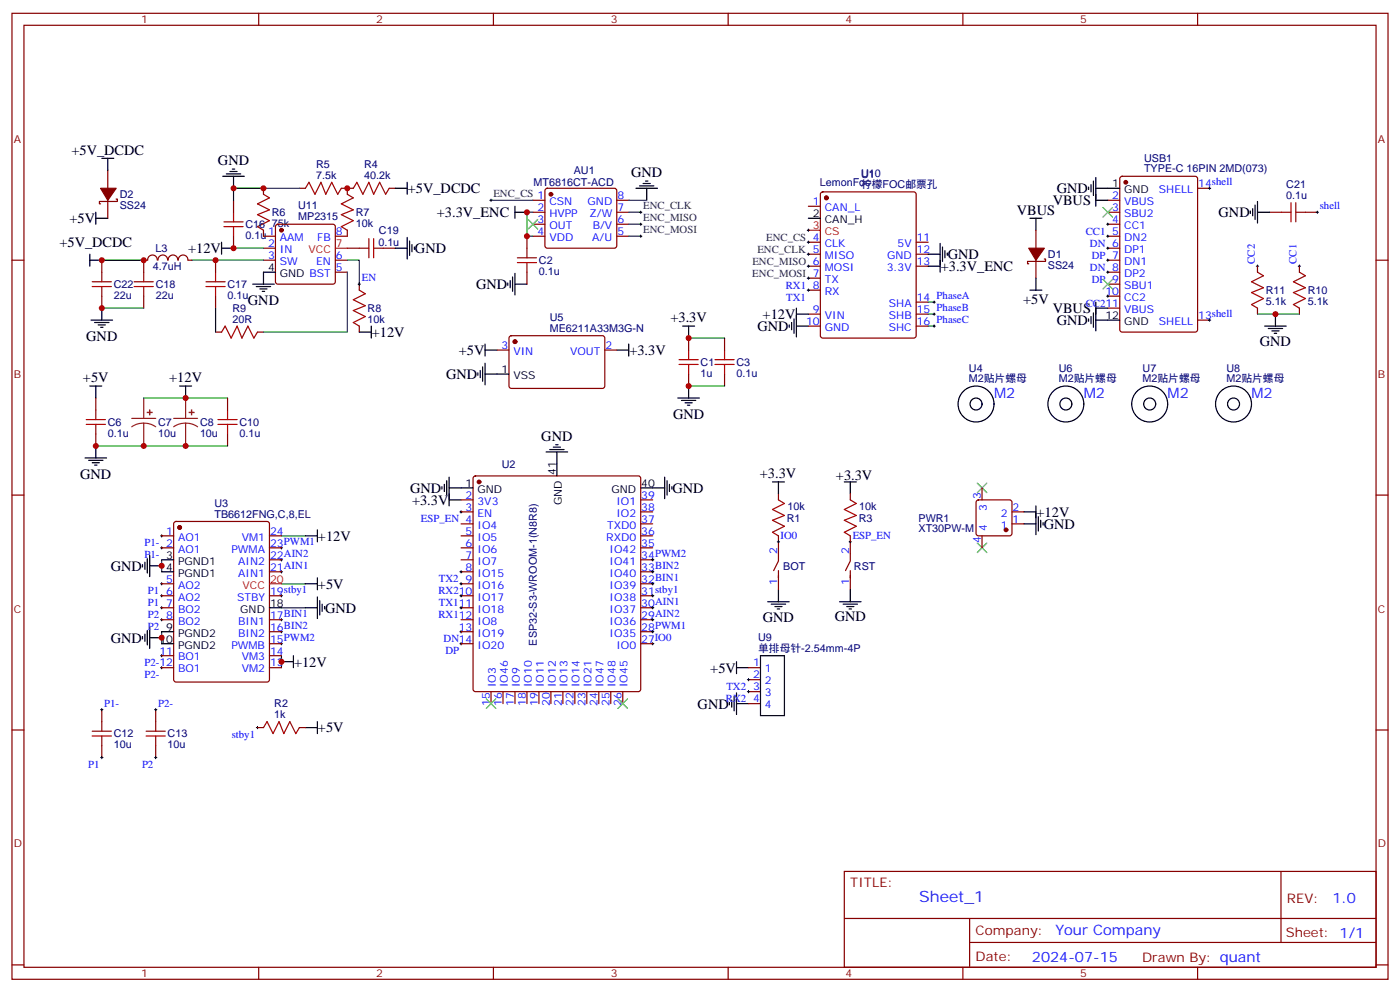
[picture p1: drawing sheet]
<svg xmlns="http://www.w3.org/2000/svg" width="412mm" height="292mm" viewBox="0 0 412 292" stroke-linecap="round" stroke-linejoin="round" font-family="sans-serif">
<g fill="none" stroke="#870000" stroke-width=".35">
<path d="M3.5 3.9h405.4v284.4h-405.4zM7.1 7.4h398.2v277.3h-398.2zM76.2 3.9v3.5M145.3 3.9v3.5M214.5 3.9v3.5M283.6 3.9v3.5M352.8 3.9v3.5M31.7 50.1v5.3M31.7 58.9v5.3M34.2 58.6h.4v.7h-5.3v.7h.3M68.8 58.9v3.6M77.6 55.4v1.8"/>
<path d="M88.2 55.4h1.8M100.5 55.4h3.6M102.3 55.4v1.8M114.7 55.4h1.7M157 58.9h3.5M160.7 55.6l.5-.2h19.8l.5 .2 .2 .5v16.3l-.3 .5-.4 .2h-19.8l-.5-.3-.2-.4v-16.3zM181.7 58.9h3.5M241.9 56.7l.5-.2h26.8l.6 .4 .1 41.9-.5 .7h-27l-.7-.4v-41.9zM326.3 58.9h3.5M330.1 52.1l.5-.2h21.5l.6 .4 .1 44.7-.5 .7-21.7 .1-.7-.5-.1-44.7zM352.8 55.4h3.5M3.5 76.6h3.6"/>
<path d="M30 76.6v3.5M43.4 76.6h-1.1v3.5M46.3 76.6a1.41 1.41 0 0 0-1.4-1.5 1.41 1.41 0 0 0-1.4 1.5M49.4 76.6a1.41 1.41 0 0 0-1.4-1.5 1.41 1.41 0 0 0-1.4 1.5M52.4 76.6a1.41 1.41 0 0 0-1.5-1.5 1.41 1.41 0 0 0-1.4 1.5M52.5 76.6a1.41 1.41 0 0 1 1.4-1.5 1.41 1.41 0 0 1 1.4 1.5h1.1M63.5 76.6v3.5M68.8 69.5v3.6M77.6 76.6h3.5M77.6 67.8v1.7h3.5M77.6 73.1h3.5M81.4 66.2l.4-.2h16.3l.5 .2 .2 .5v16.2l-.3 .5-.4 .2h-16.3l-.5-.2-.2-.5v-16.2z"/>
<path d="M98.8 76.6h3.5M102.3 73.1h3.5M102.3 67.8v1.7h-3.5M112.9 73.1h3.5M155.2 69.5v3.6M157 69.5h3.5M157 62.5h3.5M157 66h3.5M181.7 69.5h3.5M181.7 62.5h3.5M181.7 66h3.5M238.1 60.7h3.6"/>
<path d="M238.1 71.3h3.6M238.1 78.4h3.6M238.1 74.8h3.6M269.9 71.3h3.5M269.9 78.4h3.5M269.9 74.8h3.5M305.2 67.8v5.3M305.2 76.6v5.3M307.6 76.2h.4v.7h-5.3v.7h.3M326.3 76.6h3.5M326.3 73.1h3.5M326.3 69.5h3.5"/>
<path d="M326.3 62.5h3.5M326.3 66h3.5M370.4 78.4v1.7M373.9 62.5h3.6M382.8 78.4v1.7M384.5 62.5h3.6M405.3 76.6h3.6M30 87.2v3.5M42.3 87.2v3.5M63.5 87.2v3.5M63.5 97.8h1.8M75.8 97.8h1.8"/>
<path d="M98.8 80.1h3.5M105.8 83.6v1.8M105.8 96v1.8M150.2 99l.4-.2 27.1 .1 .5 .6-.1 14.4-.7 .4h-27l-.5-.7v-14.1zM155.2 80.1v3.5M202.8 99.5v3.5M213.4 99.5v3.5M238.1 81.9h3.6M238.1 85.4h3.6M238.1 92.5h3.6M238.1 96h3.6M269.9 88.9h3.5"/>
<path d="M269.9 92.5h3.5M269.9 96h3.5M326.3 80.1h3.5M326.3 83.6h3.5M326.3 87.2h3.5M326.3 90.7h3.5M352.8 94.2h3.5M370.4 90.7v1.8M382.8 90.7v1.8M28.2 117.2v3.5M67 117.2v3.5M146.4 103h3.5"/>
<path d="M178.2 103h3.5M202.8 110.1v3.5M213.4 110.1v3.5M28.2 127.7v3.6M67 127.7v3.6M3.5 145.7h3.6M47.6 157.7h3.6M51.4 153.7l.5-.2h26.8l.6 .4 .1 46.2-.5 .6-27 .1-.7-.5v-46.1zM79.4 157.7h3.5M135.8 157.7h3.5M135.8 147.1h3.5M135.8 150.7h3.5"/>
<path d="M135.8 154.2h3.5M139.6 140.3l.5-.2h47.9l.5 .2 .2 .5v62.1l-.2 .5-.5 .2h-47.9l-.5-.2-.3-.5v-62.1zM188.7 157.7h3.6M188.7 147.1h3.6M188.7 150.7h3.6M188.7 154.2h3.6M229.3 157.7v7.4l-1.4 2.9M229.3 145.4v1.7M250.5 157.7v7.4l-1.4 2.9M250.5 145.4v1.7M287.7 147.4l.5-.3h9.2l.5 .3 .2 .4v9.2l-.2 .5-.5 .2h-9.2l-.5-.2-.2-.5v-9.2zM289.3 143.6v3.5"/>
<path d="M289.3 157.7v3.6M298.1 150.7h3.5M298.1 154.2h3.5M405.3 145.7h3.6M47.6 161.3h3.6M47.6 171.8h3.6M47.6 175.4h3.6M47.6 178.9h3.6M79.4 161.3h3.5M79.4 175.4h3.5M79.4 168.3h3.5M79.4 164.8h3.5"/>
<path d="M135.8 161.3h3.5M135.8 171.8h3.5M135.8 175.4h3.5M135.8 178.9h3.5M135.8 168.3h3.5M135.8 164.8h3.5M188.7 161.3h3.6M188.7 171.8h3.6M188.7 175.4h3.6M188.7 178.9h3.6M188.7 168.3h3.6M188.7 164.8h3.6"/>
<path d="M229.3 168v5.6M250.5 168v5.6M47.6 182.4h3.6M47.6 193h3.6M47.6 196.5h3.6M79.4 182.4h3.5M79.4 193h3.5M79.4 196.5h3.5M79.4 189.5h3.5M79.4 185.9h3.5M135.8 182.4h3.5M135.8 189.5h3.5"/>
<path d="M135.8 185.9h3.5M188.7 182.4h3.6M188.7 189.5h3.6M188.7 185.9h3.6M220.5 196.5h3.5M3.5 214.9h3.6M30 208.9v3.5M30 219.5v3.5M45.9 208.9v3.5M45.9 219.5v3.5M75.8 214.2h1.8M88.2 214.2h1.8"/>
<path d="M144.6 203.6v3.5M148.2 203.6v3.5M151.7 203.6v3.5M155.2 203.6v3.5M158.7 203.6v3.5M162.3 203.6v3.5M165.8 203.6v3.5M169.3 203.6v3.5M172.9 203.6v3.5M176.4 203.6v3.5M179.9 203.6v3.5M183.4 203.6v3.5"/>
<path d="M220.5 207.1h3.5M220.5 203.6h3.5M220.5 200.1h3.5M405.3 214.9h3.6M248.7 256.5h156.6v28.2h-156.6zM377.3 256.5v20.9M248.7 270.4h156.5M285.6 277.4h119.6M285.6 270.4v14.1M3.5 284h3.6M76.2 284.7v3.6M145.3 284.7v3.6"/>
<path d="M214.5 284.7v3.6M283.6 284.7v3.6M352.8 284.7v3.6M405.3 284h3.6"/>
</g>
<g fill="#870000" stroke="#870000" stroke-width=".35">
<path d="M303 73.1h4.6l-2.4 3.5z"/>
<path d="M29.6 55.4h4.6l-2.5 3.5z"/>
<circle cx="243.4" cy="58.2" r=".53"/>
<circle cx="52.9" cy="155.3" r=".53"/>
<circle cx="82.9" cy="67.8" r=".53"/>
<circle cx="162.3" cy="57.2" r=".53"/>
<circle cx="151.7" cy="100.6" r=".53"/>
<circle cx="331.6" cy="53.7" r=".53"/>
<circle cx="141.1" cy="141.9" r=".53"/>
<circle cx="296.3" cy="156" r=".53"/>
</g>
<g fill="none" stroke="#000" stroke-width=".35">
<path d="M30 46.6h3.5M31.7 46.6v3.5M65.6 51.9h6.4M66.7 51.2h4.2M67.7 50.5h2.1M68.4 49.8h.7M68.8 51.9v3.5M116.4 55.4h3.5M119.9 53.7v3.5M187.3 55.4h6.4M188.4 54.7h4.2M189.4 54h2.2"/>
<path d="M190.1 53.3h.8M190.5 55.4v3.5M320.7 55.1v.7M321.4 54.4v2.1M322.1 53.3v4.2M322.8 55.4h7M322.8 52.2v8.5M322.8 58.9h3.5M370.4 59.3v6.4M26.5 76.6h3.5M26.5 74.8v3.6M28.2 64.2h3.5"/>
<path d="M28.2 62.5v3.5M65.3 73.1h3.5M65.3 71.3v3.5M116.4 73.1h3.5M119.9 69.9v6.3M120.6 70.9v4.3M121.4 72v2.1M122.1 72.7v.7M151.7 62.5h3.5M151.7 60.7v3.5M238.1 64.2h3.6M273.4 74.8h3.5"/>
<path d="M273.4 78.4h3.5M276.9 71.6v8.5M277.6 72.7v4.2M278.3 73.8v2.1M279 74.5v.7M303.4 64.2h3.5M305.2 64.2v3.6M368.3 62.1v.7M369 61.4v2.1M369.7 60.4v4.2M370.4 62.5h3.5M26.8 94.2h6.4"/>
<path d="M27.9 94.9h4.2M28.9 95.6h2.1M29.6 96.3h.7M30 90.7v3.5M74.4 83.6h6.4M75.5 84.3h4.2M76.6 85.1h2.1M77.3 85.8h.7M81.1 80.1h-3.5v3.5M105.8 97.8h3.6M109.4 96v3.5M149.6 83.3v.7"/>
<path d="M150.3 82.6v2.1M151 81.5v4.3M151.7 83.6h3.5M151.7 80.5v6.3M201.1 96h3.5M202.8 96v3.5M232.5 95.6v.7M233.2 94.9v2.1M233.9 93.9v4.2M234.6 96h3.5M234.6 92.5h3.5M234.6 90.7v8.5"/>
<path d="M303.4 85.4h3.5M305.2 81.9v3.5M320.7 93.9v.7M321.4 93.2v2.1M322.1 92.1v4.2M322.8 94.2h7M322.8 88.9v8.5M322.8 90.7h3.5M372.5 96h6.4M373.6 96.7h4.2M374.6 97.4h2.2M375.4 98.1h.7"/>
<path d="M375.7 92.5v3.5M26.5 113.6h3.5M28.2 113.6v3.6M52.9 113.6h3.5M54.7 113.6v3.6M140.8 109.7v.8M141.5 109v2.2M142.2 108v4.2M142.9 110.1h7M142.9 101.3v3.5M142.9 106.9v6.4M142.9 103h3.5"/>
<path d="M181.7 103h3.5M185.2 101.3v3.5M199.7 117.2h6.3M200.7 117.9h4.3M201.8 118.6h2.1M202.5 119.3h.7M202.8 113.6v3.6M25 134.8h6.4M26.1 135.5h4.2M27.2 136.2h2.1M27.9 136.9h.7M28.2 131.3v3.5"/>
<path d="M160.9 133h6.3M161.9 132.3h4.3M163 131.6h2.1M163.7 130.9h.7M164 133v7.1M90 157.7h3.5M93.5 156v3.5M130.2 143.3v.7M130.9 142.6v2.1M131.6 141.5v4.2M132.3 147.1h3.5M132.3 140.4v8.5"/>
<path d="M132.3 143.6h7M188.7 143.6h7.1M195.8 140.4v6.4M196.5 141.5v4.2M197.2 142.6v2.1M197.9 143.3v.7M227.5 141.9h3.6M229.3 141.9v3.5M248.7 141.9h3.5M250.5 141.9v3.5M301.6 154.2h3.6M301.6 150.7h3.6"/>
<path d="M305.2 148.9v8.5M305.9 152.1v4.2M306.6 153.1v2.2M307.3 153.8v.8M42 166.2v.7M42.7 165.5v2.1M43.4 164.4v4.3M44.1 163.4v6.3M44.1 166.5h3.5M47.6 164.8h3.6M47.6 168.3h3.6M79.4 178.9h3.5"/>
<path d="M90 178.9h3.5M90 171.8h3.5M93.5 170.1v3.5M93.5 175.7v6.4M94.2 176.8v4.2M94.9 177.8v2.2M95.6 178.5v.7M226.1 177.1h6.4M227.2 177.8h4.2M228.2 178.5h2.2M229 179.2h.7M229.3 173.6v3.5"/>
<path d="M247.3 177.1h6.3M248.4 177.8h4.2M249.4 178.5h2.1M250.1 179.2h.7M250.5 173.6v3.5M42 187.4v.7M42.7 186.7v2.1M43.4 185.6v4.2M44.1 187.7h3.5M44.1 184.5v6.4M47.6 185.9h3.6M47.6 189.5h3.6"/>
<path d="M82.9 194.8h3.5M86.4 193v3.5M217 196.5h3.5M217 194.8v3.5M224 193h7.1v17.6h-7.1zM90 214.2h3.5M93.5 212.4v3.5M214.8 206.8v.7M215.5 206.1v2.1M216.3 205v4.2M217 203.9v6.4M217 207.1h3.5"/>
<circle cx="287.5" cy="118.9" r="1.76"/>
<circle cx="287.5" cy="118.9" r="5.3"/>
<circle cx="314" cy="118.9" r="1.76"/>
<circle cx="314" cy="118.9" r="5.3"/>
<circle cx="338.7" cy="118.9" r="1.76"/>
<circle cx="338.7" cy="118.9" r="5.3"/>
<circle cx="363.4" cy="118.9" r="1.76"/>
<circle cx="363.4" cy="118.9" r="5.3"/>
</g>
<path d="M98.8 73.1h3.5M238.1 67.8h3.6M79.4 171.8h3.5" fill="none" stroke="#f00" stroke-width=".35"/>
<g fill="none" stroke="#008700" stroke-width=".35">
<path d="M88.2 55.4h-19.4v3.5M144.6 58.9h12.4M185.2 58.9h5.3M30 76.6h12.3M56.4 76.6h21.2M68.8 73.1h8.8M102.3 76.6h3.5v7M157 62.5h-1.8v7h1.8M185.2 62.5h3.5M185.2 66h3.5M185.2 69.5h3.5M30 90.7h12.3"/>
<path d="M63.5 90.7v7.1M102.3 80.1v17.7h-24.7M202.8 99.5h10.6M273.4 88.9h1.8M273.4 92.5h1.8M273.4 96h1.8M370.4 92.5h12.4M42.3 117.2h24.7M202.8 113.6h10.6M28.2 131.3h38.8M82.9 157.7h7.1M47.6 164.8v3.5"/>
<path d="M82.9 171.8h7.1M82.9 178.9h7.1M47.6 185.9v3.6M82.9 193v3.5"/>
</g>
<g fill="none" stroke="#000" stroke-width=".29">
<path d="M144.3 58.9h.7M144.6 58.6v.7M356 55.4h.7M356.3 55.1v.7M188.4 66h.7M188.4 69.5h.7M188.4 62.5h.7M188.7 62.1v.7M188.7 65.7v.7M188.7 69.2v.7M237.8 71.3h.7M237.8 74.8h.7"/>
<path d="M237.8 78.4h.7M237.8 67.8h.7M238.1 67.4v.7M238.1 70.9v.7M238.1 74.5v.7M238.1 78v.7M326 66h.7M326 69.5h.7M326 73.1h.7M326 76.6h.7M326.3 65.7v.7M326.3 69.2v.7"/>
<path d="M326.3 72.7v.7M326.3 76.2v.7M326.3 79.8v.7M370.1 78.4h.7M370.4 78v.7M382.4 78.4h.7M382.8 78v.7M387.7 62.5h.7M388.1 62.1v.7M105.5 83.6h.7M105.8 83.3v.7M237.8 85.4h.7"/>
<path d="M237.8 81.9h.7M238.1 81.5v.7M238.1 85.1v.7M274.8 88.9h.7M274.8 92.5h.7M274.8 96h.7M275.2 88.6v.7M275.2 92.1v.7M275.2 95.6v.7M326 87.2h.7M326 80.1h.7M326.3 86.8v.7"/>
<path d="M356 94.2h.7M356.3 93.9v.7M47.3 157.7h.7M47.6 157.4v.7M135.5 150.7h.7M135.8 150.3v.7M229 159.5h.7M229.3 159.1v.7M250.1 159.5h.7M250.5 159.1v.7M47.3 175.4h.7M47.3 161.3h.7"/>
<path d="M47.3 171.8h.7M47.3 178.9h.7M47.6 160.9v.7M47.6 171.5v.7M47.6 175v.7M47.6 178.5v.7M82.5 175.4h.8M82.5 161.3h.8M82.5 164.8h.8M82.5 168.3h.8M82.9 160.9v.7M82.9 164.4v.7"/>
<path d="M82.9 168v.7M82.9 175v.7M135.5 175.4h.7M135.5 168.3h.7M135.5 171.8h.7M135.5 178.9h.7M135.8 168v.7M135.8 171.5v.7M135.8 175v.7M135.8 178.5v.7M191.9 175.4h.7M191.9 164.8h.7"/>
<path d="M191.9 168.3h.7M191.9 171.8h.7M191.9 178.9h.7M192.3 164.4v.7M192.3 168v.7M192.3 171.5v.7M192.3 175v.7M192.3 178.5v.7M47.3 182.4h.7M47.3 196.5h.7M47.3 193h.7M47.6 182.1v.7"/>
<path d="M47.6 192.7v.7M47.6 196.2v.7M82.5 189.5h.8M82.5 185.9h.8M82.5 182.4h.8M82.9 182.1v.7M82.9 185.6v.7M82.9 189.1v.7M135.5 189.5h.7M135.5 185.9h.7M135.8 185.6v.7M135.8 189.1v.7"/>
<path d="M191.9 189.5h.7M191.9 185.9h.7M191.9 182.4h.7M192.3 182.1v.7M192.3 185.6v.7M192.3 189.1v.7M220.5 199.7v.7M29.6 208.9h.7M30 208.5v.7M45.5 208.9h.7M45.9 208.5v.7M75.5 214.2h.7"/>
<path d="M75.8 213.8v.7M220.1 200.1h.7M220.1 203.6h.7M220.5 203.2v.7M29.6 223h.7M30 222.6v.7M45.5 223h.7M45.9 222.6v.7"/>
</g>
<g fill="none" stroke="#a10000" stroke-width=".35">
<path d="M77.6 57.2l1.8 1-3.6 1.8 3.6 1.8-3.6 1.4 3.6 1.7-3.6 1.8 1.8 1.1M90 55.4l1-1.7 1.8 3.5 1.7-3.5 1.5 3.5 1.7-3.5 1.8 3.5 1-1.8M102.3 57.2l1.8 1-3.6 1.8 3.6 1.8-3.6 1.4 3.6 1.7-3.6 1.8 1.8 1.1M104.1 55.4l1-1.7 1.8 3.5 1.8-3.5 1.4 3.5 1.7-3.5 1.8 3.5 1.1-1.8M380.3 59.7v5.6M381.7 59.7v5.6M66 66.7h5.6M66 65.3h5.6M68.8 62.5v2.8M68.8 66.7v2.8M105.8 73.1h2.9M108.7 70.2v5.7"/>
<path d="M110.1 73.1h2.8M110.1 70.2v5.7M152.4 77.3h5.6M152.4 75.9h5.6M155.2 73.1v2.8M155.2 77.3v2.8M377.5 62.5h2.8M381.7 62.5h2.8M27.2 84.3h5.6M27.2 82.9h5.6M30 80.1v2.8M30 84.3v2.9"/>
<path d="M39.5 84.3h5.7M39.5 82.9h5.7M42.3 80.1v2.8M42.3 84.3v2.9M60.7 84.3h5.6M60.7 82.9h5.6M63.5 80.1v2.8M63.5 84.3v2.9M65.3 97.8l1-1.8 1.8 3.5 1.7-3.5 1.5 3.5 1.7-3.5 1.8 3.5 1-1.7M105.8 85.4l1.8 1.1-3.5 1.7 3.5 1.8-3.5 1.4 3.5 1.8-3.5 1.7 1.7 1.1M370.4 80.1l1.8 1.1-3.5 1.7 3.5 1.8-3.5 1.4 3.5 1.8-3.5 1.7 1.7 1.1M382.8 80.1l1.7 1.1-3.5 1.7 3.5 1.8-3.5 1.4 3.5 1.8-3.5 1.7 1.8 1.1"/>
<path d="M200 107.3h5.7M200 105.9h5.7M202.8 103v2.9M202.8 107.3v2.8M210.6 107.3h5.7M210.6 105.9h5.7M213.4 103v2.9M213.4 107.3v2.8M25.4 124.9h5.6M25.4 123.5h5.6M28.2 120.7v2.8M28.2 124.9v2.8"/>
<path d="M64.2 124.9h5.6M64.2 123.5h5.6M67 120.7v2.8M67 124.9v2.8M229.3 147.1l1.8 1.1-3.6 1.8 3.6 1.7-3.6 1.4 3.6 1.8-3.6 1.8 1.8 1M250.5 147.1l1.7 1.1-3.5 1.8 3.5 1.7-3.5 1.4 3.5 1.8-3.5 1.8 1.8 1M27.2 216.6h5.6M27.2 215.2h5.6M30 212.4v2.8M30 216.6v2.9M43 216.6h5.7M43 215.2h5.7"/>
<path d="M45.9 212.4v2.8M45.9 216.6v2.9M77.6 214.2l1.1-1.8 1.7 3.5 1.8-3.5 1.4 3.5 1.8-3.5 1.7 3.5 1.1-1.7"/>
</g>
<path d="M42.3 117.2v6M54.7 117.2v6M38.8 123.2h7.1M42.3 124.6l-1.8 .2-1.7 .8M42.3 124.6l1.9 .2 1.7 .8M42.3 124.6v6.7M51.2 123.2h7M54.7 124.6l-1.9 .2-1.6 .8M54.7 124.6l1.8 .2 1.7 .8M54.7 124.6v6.7" fill="none" stroke="#8c2424" stroke-width=".35"/>
<g fill="#8c2424" stroke="#8c2424" stroke-width=".35">
<path d="M55.7 121.4h1.4z"/>
<path d="M56.4 120.7v1.4z"/>
<path d="M43.4 121.4h1.4z"/>
<path d="M44.1 120.7v1.4z"/>
</g>
<g fill="none" stroke="#3c3" stroke-width=".35">
<path d="M155.6 64.6l2.8 2.8M158.4 64.6l-2.8 2.8M324.9 61.1l2.8 2.8M327.7 61.1l-2.8 2.8M324.9 82.2l2.8 2.9M327.7 82.2l-2.8 2.9M287.9 142.2l2.8 2.8M287.9 159.8l2.8 2.9M290.7 142.2l-2.8 2.8M290.7 159.8l-2.8 2.9M143.2 205.7l2.8 2.8M146 205.7l-2.8 2.8"/>
<path d="M182 205.7l2.9 2.8M184.9 205.7l-2.9 2.8"/>
</g>
<g fill="#c00">
<circle cx="82.9" cy="194.8" r=".88"/>
<circle cx="47.6" cy="187.7" r=".88"/>
<circle cx="47.6" cy="166.5" r=".88"/>
<circle cx="68.8" cy="73.1" r=".88"/>
<circle cx="63.5" cy="76.6" r=".88"/>
<circle cx="102.3" cy="55.4" r=".88"/>
<circle cx="42.3" cy="76.6" r=".88"/>
<circle cx="30" cy="76.6" r=".88"/>
<circle cx="30" cy="90.7" r=".88"/>
<circle cx="77.6" cy="55.4" r=".88"/>
<circle cx="68.8" cy="55.4" r=".88"/>
<circle cx="54.7" cy="131.3" r=".88"/>
<circle cx="54.7" cy="117.2" r=".88"/>
<circle cx="28.2" cy="131.3" r=".88"/>
<circle cx="155.2" cy="62.5" r=".88"/>
<circle cx="155.2" cy="69.5" r=".88"/>
<circle cx="202.8" cy="99.5" r=".88"/>
<circle cx="202.8" cy="113.6" r=".88"/>
<circle cx="42.3" cy="131.3" r=".88"/>
<circle cx="375.7" cy="92.5" r=".88"/>
</g>
<text font-size="4.6" fill="#00f" x="270.8" y="265.5">Sheet_1</text>
<g font-size="4.2">
<text x="21" y="45.5">+5V_DCDC</text>
<text x="64.2" y="48.7">GND</text>
<text x="185.9" y="52.2">GND</text>
<text x="120.1" y="56.8">+5V_DCDC</text>
<text x="311.3" y="56.8">GND</text>
<text x="20.5" y="65.7">+5V</text>
<text x="128.7" y="63.9">+3.3V_ENC</text>
<text x="299.5" y="63.1">VBUS</text>
<text x="310.1" y="60.4">VBUS</text>
<text x="359" y="63.9">GND</text>
<text x="17.5" y="72.7">+5V_DCDC</text>
<text x="55.4" y="74.5">+12V</text>
<text x="122.2" y="74.5">GND</text>
<text x="279.2" y="76.3">GND</text>
<text x="277.1" y="79.8">+3.3V_ENC</text>
<text x="73" y="89.7">GND</text>
<text x="140.2" y="85.1">GND</text>
<text x="301.4" y="89.4">+5V</text>
<text x="197.5" y="94.9">+3.3V</text>
<text x="224.6" y="93.9">+12V</text>
<text x="310.1" y="92.1">VBUS</text>
<text x="311.3" y="95.6">GND</text>
<text x="25.4" y="100.3">GND</text>
<text x="109.5" y="99.2">+12V</text>
<text x="223.1" y="97.4">GND</text>
<text x="371.1" y="102">GND</text>
<text x="135.1" y="104.5">+5V</text>
<text x="185.4" y="104.5">+3.3V</text>
<text x="24.4" y="112.6">+5V</text>
<text x="49.8" y="112.5">+12V</text>
<text x="131.4" y="111.5">GND</text>
<text x="198.3" y="123.3">GND</text>
<text x="159.5" y="129.8">GND</text>
<text x="23.6" y="140.9">GND</text>
<text x="223.8" y="140.7">+3.3V</text>
<text x="246.2" y="141.1">+3.3V</text>
<text x="120.8" y="145.1">GND</text>
<text x="121.4" y="148.6">+3.3V</text>
<text x="198.1" y="145.1">GND</text>
<text x="305.3" y="152.1">+12V</text>
<text x="307.4" y="155.6">GND</text>
<text x="93.7" y="159.2">+12V</text>
<text x="32.6" y="168">GND</text>
<text x="93.7" y="173.3">+5V</text>
<text x="95.8" y="180.3">GND</text>
<text x="224.7" y="183.2">GND</text>
<text x="245.9" y="182.8">GND</text>
<text x="32.6" y="189.1">GND</text>
<text x="86.6" y="196.2">+12V</text>
<text x="209.2" y="198">+5V</text>
<text x="205.5" y="208.6">GND</text>
<text x="93.7" y="215.6">+5V</text>
</g>
<g font-size="4.2" fill="#00f">
<text x="292.8" y="117.2">M2</text>
<text x="319.3" y="117.2">M2</text>
<text x="344" y="117.2">M2</text>
<text x="368.7" y="117.2">M2</text>
<text x="392.5" y="265.8">1.0</text>
<text x="310.9" y="275.3">Your Company</text>
<text x="304" y="283.1">2024-07-15</text>
</g>
<g font-size="3.9" fill="#800">
<text x="250.5" y="261.1">TITLE:</text>
<text x="379.1" y="265.8">REV:</text>
<text x="287.4" y="275.3">Company:</text>
<text x="378.7" y="275.9">Sheet: 1/1</text>
<text x="287.4" y="283">Date:</text>
<text x="336.4" y="283.1">Drawn By: quant</text>
</g>
<g font-size="3.2" fill="#800">
<text x="41.6" y="6.9">1</text>
<text x="110.8" y="6.9">2</text>
<text x="179.9" y="6.9">3</text>
<text x="249.1" y="6.9">4</text>
<text x="318.2" y="6.9">5</text>
<text x="4.1" y="42">A</text>
<text x="405.9" y="42">A</text>
<text x="4.1" y="111.2">B</text>
<text x="405.9" y="111.2">B</text>
<text x="4.1" y="180.3">C</text>
<text x="405.9" y="180.3">C</text>
<text x="4.1" y="249.4">D</text>
<text x="405.9" y="249.4">D</text>
<text x="41.6" y="287.7">1</text>
<text x="110.8" y="287.7">2</text>
<text x="179.9" y="287.7">3</text>
<text x="249.1" y="287.7">4</text>
<text x="318.2" y="287.7">5</text>
</g>
<g font-size="3.2" fill="#000080">
<text x="337" y="47.6">USB1</text>
<text x="93.1" y="52.6">7.5k</text>
<text x="93.1" y="49.4">R5</text>
<text x="107.3" y="52.6">40.2k</text>
<text x="107.3" y="49.4">R4</text>
<text x="169" y="51.2">AU1</text>
<text x="253.6" y="52.3">U1</text>
<text x="253.7" y="52.2">U10</text>
<text x="337" y="50.7">TYPE-C 16PIN 2MD(073)</text>
<text x="35.3" y="58.4">D2</text>
<text x="157.2" y="54.8">MT6816CT-ACD</text>
<text x="241.5" y="54.8">LemonFoc</text>
<text x="253.6" y="55.4">柠檬FOC邮票孔</text>
<text x="378.9" y="58.6">0.1u</text>
<text x="378.9" y="55.5">C21</text>
<text x="35.3" y="61.5">SS24</text>
<text x="80.1" y="63.6">R6</text>
<text x="87.8" y="64.9">MP2315</text>
<text x="87.8" y="61.6">U11</text>
<text x="104.8" y="63.6">R7</text>
<text x="72.3" y="70.3">0.1u</text>
<text x="72.3" y="67.1">C16</text>
<text x="80.1" y="66.8">75k</text>
<text x="104.8" y="66.8">10k</text>
<text x="111.6" y="68.9">C19</text>
<text x="45.8" y="74.2">L3</text>
<text x="111.4" y="72.4">0.1u</text>
<text x="158.8" y="77.7">C2</text>
<text x="308.7" y="76">D1</text>
<text x="45" y="79.5">4.7uH</text>
<text x="158.7" y="80.9">0.1u</text>
<text x="308.7" y="79.1">SS24</text>
<text x="33.5" y="87.9">22u</text>
<text x="33.5" y="84.8">C22</text>
<text x="45.9" y="87.9">22u</text>
<text x="45.9" y="84.8">C18</text>
<text x="67" y="88">0.1u</text>
<text x="67" y="84.8">C17</text>
<text x="372.9" y="89.7">5.1k</text>
<text x="372.9" y="86.6">R11</text>
<text x="385.2" y="89.7">5.1k</text>
<text x="385.2" y="86.6">R10</text>
<text x="68.5" y="94.9">20R</text>
<text x="68.5" y="91.7">R9</text>
<text x="108.3" y="95">10k</text>
<text x="108.3" y="91.8">R8</text>
<text x="161.9" y="94.5">U5</text>
<text x="161.9" y="97.8">ME6211A33M3G-N</text>
<text x="206.4" y="107.7">C1</text>
<text x="217" y="107.7">C3</text>
<text x="206.4" y="110.9">1u</text>
<text x="217" y="110.9">0.1u</text>
<text x="285.4" y="112.6">M2贴片螺母</text>
<text x="285.4" y="109.4">U4</text>
<text x="311.9" y="112.6">M2贴片螺母</text>
<text x="311.9" y="109.4">U6</text>
<text x="336.6" y="112.6">M2贴片螺母</text>
<text x="336.6" y="109.4">U7</text>
<text x="361.3" y="112.6">M2贴片螺母</text>
<text x="361.3" y="109.4">U8</text>
<text x="31.7" y="125.3">C6</text>
<text x="46.6" y="125.4">C7</text>
<text x="58.9" y="125.4">C8</text>
<text x="70.6" y="125.3">C10</text>
<text x="31.7" y="128.5">0.1u</text>
<text x="46.6" y="128.5">10u</text>
<text x="58.9" y="128.5">10u</text>
<text x="70.6" y="128.5">0.1u</text>
<text x="147.8" y="137.7">U2</text>
<text x="63.2" y="149.3">U3</text>
<text x="63.2" y="152.4">TB6612FNG,C,8,EL</text>
<text x="231.8" y="153.6">R1</text>
<text x="231.9" y="150">10k</text>
<text x="252.9" y="153.6">R3</text>
<text x="253.1" y="150">10k</text>
<text x="270.6" y="153.6">PWR1</text>
<text x="270.6" y="156.7">XT30PW-M</text>
<text x="230.7" y="167.7">BOT</text>
<text x="251.5" y="167.7">RST</text>
<text x="158.1" y="190.1" transform="rotate(-90 158.1 190.1)">ESP32-S3-WROOM-1(N8R8)</text>
<text x="223.3" y="191.9">单排母针-2.54mm-4P</text>
<text x="223.3" y="188.7">U9</text>
<text x="80.8" y="208.2">R2</text>
<text x="80.8" y="211.3">1k</text>
<text x="33.5" y="220.3">10u</text>
<text x="33.5" y="217.1">C12</text>
<text x="49.4" y="220.3">10u</text>
<text x="49.4" y="217.1">C13</text>
</g>
<g font-size="3.2" fill="#333">
<text x="145.3" y="58.1">ENC_CS 1</text>
<text x="189.4" y="65.1">ENC_MISO</text>
<text x="189.4" y="61.6">ENC_CLK</text>
<text x="189.4" y="68.7">ENC_MOSI</text>
<text x="225.7" y="70.8">ENC_CS 4</text>
<text x="221.6" y="77.9">ENC_MISO 6</text>
<text x="223.1" y="74.4">ENC_CLK 5</text>
<text x="221.6" y="81.4">ENC_MOSI 7</text>
</g>
<g font-size="3.2" fill="#00f">
<text x="181.9" y="58.6">8</text>
<text x="327.7" y="58.6">2</text>
<text x="341.4" y="56.8">SHELL</text>
<text x="353" y="55.1">14shell</text>
<text x="158.3" y="62.1">2</text>
<text x="158.3" y="65.7">3</text>
<text x="161.8" y="60.4">CSN</text>
<text x="161.8" y="63.9">HVPP</text>
<text x="173.1" y="60.4">GND</text>
<text x="173.6" y="63.9">Z/W</text>
<text x="181.9" y="65.7">6</text>
<text x="181.9" y="62.1">7</text>
<text x="239.5" y="60.4">1</text>
<text x="243" y="62.1">CAN_L</text>
<text x="327.7" y="62.1">3</text>
<text x="327.7" y="65.7">4</text>
<text x="331.2" y="60.4">VBUS</text>
<text x="331.2" y="63.9">SBU2</text>
<text x="388.8" y="61.6">shell</text>
<text x="78.9" y="69.2">1</text>
<text x="82.4" y="70.9">AAM</text>
<text x="93.5" y="70.9">FB</text>
<text x="99" y="69.2">8</text>
<text x="158.3" y="69.2">4</text>
<text x="161.8" y="67.4">OUT</text>
<text x="161.8" y="70.9">VDD</text>
<text x="174.4" y="70.9">A/U</text>
<text x="174.6" y="67.4">B/V</text>
<text x="181.9" y="69.2">5</text>
<text x="270.1" y="70.9">11</text>
<text x="319.8" y="69.1">CC1</text>
<text x="327.7" y="69.2">5</text>
<text x="331.2" y="67.4">CC1</text>
<text x="331.2" y="70.9">DN2</text>
<text x="78.9" y="72.7">2</text>
<text x="78.9" y="76.2">3</text>
<text x="82.4" y="74.5">IN</text>
<text x="82.4" y="78">SW</text>
<text x="93.1" y="78">EN</text>
<text x="99" y="76.2">6</text>
<text x="243" y="72.7">CLK</text>
<text x="243" y="76.2">MISO</text>
<text x="261.3" y="76.2">GND</text>
<text x="264.4" y="72.7">5V</text>
<text x="270.1" y="78">13</text>
<text x="270.1" y="74.5">12</text>
<text x="321" y="72.6">DN 6</text>
<text x="321.6" y="76.2">DP 7</text>
<text x="331.2" y="74.5">DP1</text>
<text x="331.2" y="78">DN1</text>
<text x="369.6" y="77.6" transform="rotate(-90 369.6 77.6)">CC2</text>
<text x="381.9" y="77.6" transform="rotate(-90 381.9 77.6)">CC1</text>
<text x="99" y="79.8">5</text>
<text x="106.6" y="82.6">EN</text>
<text x="243" y="79.8">MOSI</text>
<text x="243" y="83.3">TX</text>
<text x="261.2" y="79.8">3.3V</text>
<text x="321" y="79.7">DN 8</text>
<text x="321.6" y="83.2">DP 9</text>
<text x="331.2" y="81.5">DP2</text>
<text x="231.5" y="85">RX1</text>
<text x="231.6" y="88.5">TX1</text>
<text x="239.5" y="85.1">8</text>
<text x="243" y="86.8">RX</text>
<text x="270.1" y="88.6">14 PhaseA</text>
<text x="325.6" y="86.8">10</text>
<text x="331.2" y="85.1">SBU1</text>
<text x="331.2" y="88.6">CC2</text>
<text x="237.4" y="95.6">10</text>
<text x="239.5" y="92.1">9</text>
<text x="243" y="93.9">VIN</text>
<text x="261.8" y="93.9">SHB</text>
<text x="261.8" y="90.3">SHA</text>
<text x="270.1" y="92.1">15 PhaseB</text>
<text x="270.1" y="95.6">16 PhaseC</text>
<text x="319.8" y="90.3">CC211</text>
<text x="331.2" y="92.1">VBUS</text>
<text x="341.4" y="95.6">SHELL</text>
<text x="353" y="93.9">13shell</text>
<text x="243" y="97.4">GND</text>
<text x="261.8" y="97.4">SHC</text>
<text x="147.7" y="102.7">3</text>
<text x="151.2" y="104.5">VIN</text>
<text x="167.9" y="104.5">VOUT</text>
<text x="178.3" y="102.7">2</text>
<text x="137.2" y="146.8">2</text>
<text x="140.7" y="148.6">3V3</text>
<text x="181.6" y="148.6">IO1</text>
<text x="188.9" y="146.8">39</text>
<text x="288.9" y="147" transform="rotate(-90 288.9 147)">3</text>
<text x="124" y="153.7">ESP_EN 4</text>
<text x="137.2" y="150.3">3</text>
<text x="140.7" y="152.1">EN</text>
<text x="140.7" y="155.6">IO4</text>
<text x="178.8" y="155.6">TXD0</text>
<text x="181.6" y="152.1">IO2</text>
<text x="188.9" y="153.8">37</text>
<text x="188.9" y="150.3">38</text>
<text x="290.7" y="150.5" transform="rotate(-90 290.7 150.5)">3</text>
<text x="294.8" y="155.6">1</text>
<text x="294.8" y="152.1">2</text>
<text x="298.3" y="153.8">1</text>
<text x="298.3" y="150.3">2</text>
<text x="42.5" y="160.8">P1- 2</text>
<text x="49" y="157.4">1</text>
<text x="52.5" y="159.1">AO1</text>
<text x="71.2" y="159.1">VM1</text>
<text x="79.6" y="160.9">23PWM1</text>
<text x="79.6" y="157.4">24</text>
<text x="137.2" y="157.4">5</text>
<text x="137.2" y="160.9">6</text>
<text x="140.7" y="159.1">IO5</text>
<text x="178.6" y="159.1">RXD0</text>
<text x="188.9" y="160.9">35</text>
<text x="188.9" y="157.4">36</text>
<text x="229.9" y="158.7">IO0</text>
<text x="251.2" y="158.6">ESP_EN</text>
<text x="288.9" y="159.9" transform="rotate(-90 288.9 159.9)">4</text>
<text x="290.7" y="156.4" transform="rotate(-90 290.7 156.4)">4</text>
<text x="42.5" y="164.4">P1- 3</text>
<text x="52.5" y="162.7">AO1</text>
<text x="68.2" y="162.7">PWMA</text>
<text x="70.2" y="166.2">AIN2</text>
<text x="79.6" y="168">21AIN1</text>
<text x="79.6" y="164.4">22AIN2</text>
<text x="137.2" y="164.4">7</text>
<text x="137.2" y="168">8</text>
<text x="140.7" y="162.7">IO6</text>
<text x="140.7" y="166.2">IO7</text>
<text x="179.6" y="166.2">IO41</text>
<text x="179.6" y="162.7">IO42</text>
<text x="188.9" y="168">33BIN2</text>
<text x="188.9" y="164.4">34PWM2</text>
<text x="229" y="163" transform="rotate(-90 229 163)">2</text>
<text x="250.1" y="163" transform="rotate(-90 250.1 163)">2</text>
<text x="49" y="171.5">5</text>
<text x="52.5" y="173.2">AO2</text>
<text x="70.2" y="169.7">AIN1</text>
<text x="129.3" y="171.4">TX2</text>
<text x="137.2" y="171.5">9</text>
<text x="140.7" y="169.7">IO15</text>
<text x="140.7" y="173.2">IO16</text>
<text x="179.6" y="173.2">IO39</text>
<text x="179.6" y="169.7">IO40</text>
<text x="188.9" y="171.5">32BIN1</text>
<text x="229" y="172.1" transform="rotate(-90 229 172.1)">1</text>
<text x="250.1" y="172.1" transform="rotate(-90 250.1 172.1)">1</text>
<text x="43.6" y="174.9">P1</text>
<text x="43.6" y="178.5">P1</text>
<text x="49" y="175">6</text>
<text x="49" y="178.5">7</text>
<text x="52.5" y="176.8">AO2</text>
<text x="69.8" y="176.8">STBY</text>
<text x="79.6" y="175">19stby1</text>
<text x="129.2" y="174.9">RX210</text>
<text x="129.3" y="178.5">TX111</text>
<text x="140.7" y="176.8">IO17</text>
<text x="179.6" y="176.8">IO38</text>
<text x="188.9" y="178.5">30AIN1</text>
<text x="188.9" y="175">31stby1</text>
<text x="43.6" y="185.5">P2</text>
<text x="43.6" y="182">P2</text>
<text x="49" y="182.1">8</text>
<text x="52.5" y="180.3">BO2</text>
<text x="52.5" y="183.8">BO2</text>
<text x="70.2" y="183.8">BIN1</text>
<text x="79.6" y="185.6">16BIN2</text>
<text x="79.6" y="182.1">17BIN1</text>
<text x="129.2" y="182">RX112</text>
<text x="135.1" y="185.6">13</text>
<text x="140.7" y="180.3">IO18</text>
<text x="140.7" y="183.8">IO8</text>
<text x="179.6" y="183.8">IO36</text>
<text x="179.6" y="180.3">IO37</text>
<text x="188.9" y="185.6">28PWM1</text>
<text x="188.9" y="182.1">29AIN2</text>
<text x="68.2" y="190.9">PWMB</text>
<text x="70.2" y="187.4">BIN2</text>
<text x="79.6" y="189.1">15PWM2</text>
<text x="130.7" y="189">DN14</text>
<text x="140.7" y="187.4">IO19</text>
<text x="140.7" y="190.9">IO20</text>
<text x="179.6" y="187.4">IO35</text>
<text x="181.6" y="190.9">IO0</text>
<text x="188.9" y="189.1">27IO0</text>
<text x="42.5" y="196.1">P2-12</text>
<text x="46.9" y="192.7">11</text>
<text x="52.5" y="194.4">BO1</text>
<text x="52.5" y="197.9">BO1</text>
<text x="71.2" y="197.9">VM2</text>
<text x="71.2" y="194.4">VM3</text>
<text x="79.6" y="196.2">13</text>
<text x="79.6" y="192.7">14</text>
<text x="131.2" y="192.5">DP</text>
<text x="221.8" y="196.2">1</text>
<text x="225.3" y="197.9">1</text>
<text x="42.5" y="199.6">P2-</text>
<text x="146" y="202.3" transform="rotate(-90 146 202.3)">IO3</text>
<text x="149.6" y="202.3" transform="rotate(-90 149.6 202.3)">IO46</text>
<text x="153.1" y="202.3" transform="rotate(-90 153.1 202.3)">IO9</text>
<text x="156.6" y="202.3" transform="rotate(-90 156.6 202.3)">IO10</text>
<text x="160.2" y="202.3" transform="rotate(-90 160.2 202.3)">IO11</text>
<text x="163.7" y="202.3" transform="rotate(-90 163.7 202.3)">IO12</text>
<text x="167.2" y="202.3" transform="rotate(-90 167.2 202.3)">IO13</text>
<text x="170.7" y="202.3" transform="rotate(-90 170.7 202.3)">IO14</text>
<text x="174.3" y="202.3" transform="rotate(-90 174.3 202.3)">IO21</text>
<text x="177.8" y="202.3" transform="rotate(-90 177.8 202.3)">IO47</text>
<text x="181.3" y="202.3" transform="rotate(-90 181.3 202.3)">IO48</text>
<text x="184.9" y="202.3" transform="rotate(-90 184.9 202.3)">IO45</text>
<text x="214" y="203.1">TX2</text>
<text x="221.8" y="203.2">3</text>
<text x="221.8" y="199.7">2</text>
<text x="225.3" y="201.5">2</text>
<text x="30.7" y="208">P1-</text>
<text x="46.6" y="208">P2-</text>
<text x="144.3" y="207.8" transform="rotate(-90 144.3 207.8)">15</text>
<text x="147.8" y="207.8" transform="rotate(-90 147.8 207.8)">16</text>
<text x="151.3" y="207.8" transform="rotate(-90 151.3 207.8)">17</text>
<text x="154.9" y="207.8" transform="rotate(-90 154.9 207.8)">18</text>
<text x="158.4" y="207.8" transform="rotate(-90 158.4 207.8)">19</text>
<text x="161.9" y="207.8" transform="rotate(-90 161.9 207.8)">20</text>
<text x="165.5" y="207.8" transform="rotate(-90 165.5 207.8)">21</text>
<text x="169" y="207.8" transform="rotate(-90 169 207.8)">22</text>
<text x="172.5" y="207.8" transform="rotate(-90 172.5 207.8)">23</text>
<text x="176" y="207.8" transform="rotate(-90 176 207.8)">24</text>
<text x="179.6" y="207.8" transform="rotate(-90 179.6 207.8)">25</text>
<text x="183.1" y="207.8" transform="rotate(-90 183.1 207.8)">26</text>
<text x="213.8" y="206.7">RX2</text>
<text x="221.8" y="206.8">4</text>
<text x="225.3" y="208.5">4</text>
<text x="225.3" y="205">3</text>
<text x="68.3" y="217.3">stby1</text>
<text x="26" y="226.1">P1</text>
<text x="41.8" y="226.1">P2</text>
</g>
<g font-size="3.2">
<text x="327.7" y="55.1">1</text>
<text x="331.2" y="56.8">GND</text>
<text x="239.5" y="63.9">2</text>
<text x="243" y="65.7">CAN_H</text>
<text x="78.9" y="79.8">4</text>
<text x="82.4" y="81.5">GND BST</text>
<text x="325.6" y="93.9">12</text>
<text x="331.2" y="95.6">GND</text>
<text x="147.7" y="109.7">1</text>
<text x="151.2" y="111.5">VSS</text>
<text x="137.2" y="143.3">1</text>
<text x="163.7" y="139.9" transform="rotate(-90 163.7 139.9)">41</text>
<text x="188.9" y="143.3">40</text>
<text x="140.7" y="145">GND</text>
<text x="165.5" y="148.7" transform="rotate(-90 165.5 148.7)">GND</text>
<text x="180.1" y="145">GND</text>
<text x="49" y="168">4</text>
<text x="52.5" y="166.2">PGND1</text>
<text x="52.5" y="169.7">PGND1</text>
<text x="79.6" y="178.5">18</text>
<text x="49" y="185.6">9</text>
<text x="70.8" y="180.3">GND</text>
<text x="46.9" y="189.1">10</text>
<text x="52.5" y="187.4">PGND2</text>
<text x="52.5" y="190.9">PGND2</text>
</g>
<g font-size="3.2" fill="#f00">
<text x="239.5" y="67.4">3</text>
<text x="243" y="69.2">CS</text>
<text x="90.9" y="74.5">VCC</text>
<text x="99" y="72.7">7</text>
<text x="71.5" y="173.2">VCC</text>
<text x="79.6" y="171.5">20</text>
</g>
</svg>
